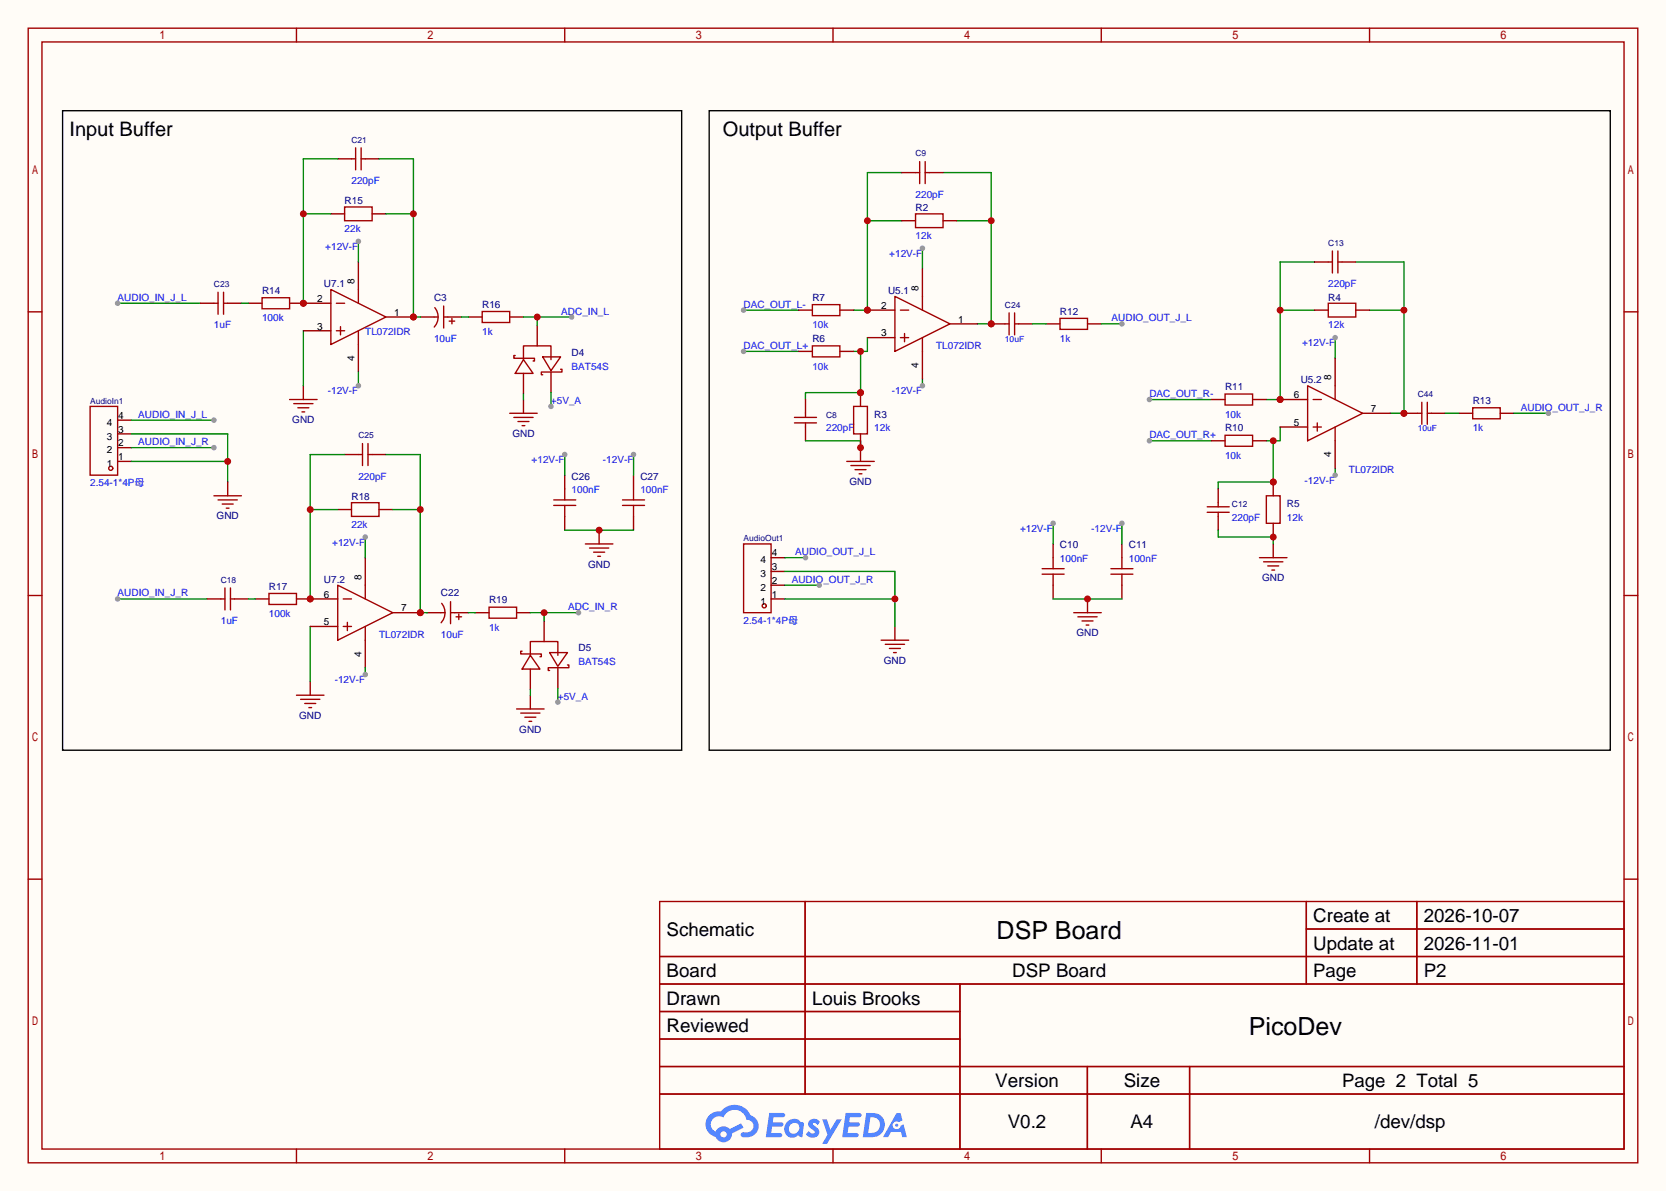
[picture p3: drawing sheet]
<svg xmlns="http://www.w3.org/2000/svg" width="308mm" height="220mm" viewBox="0 0 308 220" stroke-linecap="round" stroke-linejoin="round" font-family="sans-serif">
<path d="M0 0h307.6v220h-307.6z" fill="#fffcf7"/>
<g fill="none" stroke="#a10000" stroke-width=".25">
<path d="M5.2 5.2h297.2v209.6h-297.2zM7.7 7.7h292.1v204.5h-292.1zM54.7 5.2v2.5M104.3 5.2v2.5M153.8 5.2v2.5M203.3 5.2v2.5M252.9 5.2v2.5M5.2 57.6h2.5M299.8 57.6h2.6M5.2 110h2.5M299.8 110h2.6M5.2 162.4h2.5"/>
<path d="M121.8 166.5h178v45.7h-178zM121.8 176.7h178M148.7 166.5v35.6M241.2 166.5v15.2M241.2 171.6h58.6M261.6 166.5v15.2M299.8 162.4h2.6M121.8 181.7h178M121.8 186.8h55.4M121.8 197h178M121.8 191.9h55.4M177.2 181.7v30.5"/>
<path d="M200.8 197v15.2M219.6 197v15.2M54.7 212.2v2.6M104.3 212.2v2.6M121.8 202.1h178M153.8 212.2v2.6M203.3 212.2v2.6M252.9 212.2v2.6"/>
</g>
<g fill="#5487ff">
<path d="M149.5 206.9a1.3 1.3 0 0 1 1.9 .3l-.4 .6a.54 .54 0 0 0-1-.2l.2 .2a1.58 1.58 0 0 1 1 1.5 1.43 1.43 0 0 1-2.4 .2l.5-.6a.64 .64 0 0 0 .5 .5 .64 .64 0 0 0 .6-.3l-.1-.3a1.6 1.6 0 0 1-1.1-1.5z"/>
<path d="M151.8 206.7h.8l.7 2 1.2-2h.9l-2.7 4.5h-.9l1-1.6z"/>
<path d="M142 205.5h1.7a1.31 1.31 0 0 1 1.2 .2 .4 .4 0 0 1-.3 .6h-1.8l-.1 1h1.6a.4 .4 0 0 1 .3 .4 .4 .4 0 0 1-.4 .4h-1.6l-.2 1.2 .8-.1a1.23 1.23 0 0 1 1.2 .2 .39 .39 0 0 1-.4 .6h-2.6z"/>
<path d="M156.1 205.5h1.7a1.32 1.32 0 0 1 1.2 .2 .39 .39 0 0 1-.3 .6h-1.8l-.1 1h1.6a.4 .4 0 0 1 .4 .4 .4 .4 0 0 1-.5 .4h-1.6l-.2 1.1h.8a1.23 1.23 0 0 1 1.2 .2 .39 .39 0 0 1-.4 .6h-2.6z"/>
<path d="M165.5 205.6h.8l.3 1.3-.6 .3a.75 .75 0 0 0-1.1 .3 .75 .75 0 0 0 .5 1.1 .75 .75 0 0 0 .9-.7l.5-.3 .6 2.4h-.8l-.3-.9h-1.8l-.5 .9h-1z"/>
<path d="M159.9 205.6l-.6 4.4h1.4a2.27 2.27 0 0 0 2.7-2.3 2.27 2.27 0 0 0-2.7-2.1zM160.7 206.3a1.5 1.5 0 0 1 1.8 1.6 1.5 1.5 0 0 1-1.9 1.3h-.3z"/>
<path d="M145.4 207.2a1.62 1.62 0 0 0-.4 2.1 1.62 1.62 0 0 0 2 .6l.3-.2 .4 .2 .4 .1 .3-2.4-.1-.3-.5-.1a1.58 1.58 0 0 0-2.4 0zM146 207.7a.99 .99 0 0 1 1.6 .3 .99 .99 0 0 1-.9 1.4 .94 .94 0 0 1-1-.6 .94 .94 0 0 1 .3-1.1z"/>
<path d="M131 206a2.37 2.37 0 0 0 1.1 4 1.54 1.54 0 0 0 1.8 1 1.54 1.54 0 0 0 1.2-1.6l2.2-1.1-.5-.8-2.1 1a1.57 1.57 0 0 0-2.6 .5 1.5 1.5 0 0 1-.7-2.1 1.5 1.5 0 0 1 2.2-.5 2.23 2.23 0 0 1 2.3-1.4 2.23 2.23 0 0 1 2 1.8 1.16 1.16 0 0 1 1.2 1.1 1.16 1.16 0 0 1-1.1 1.2h-.7a.47 .47 0 0 0-.5 .4 .47 .47 0 0 0 .4 .5 2.23 2.23 0 0 0 2.2-.6 2.23 2.23 0 0 0 .5-2.3 2.16 2.16 0 0 0-1.3-1.1 3.2 3.2 0 0 0-5.5-.7l-1.1 .1zM133 209.5a.6 .6 0 0 1 1.2 0 .6 .6 0 0 1-1.2 0z"/>
<circle cx="165.6" cy="207.8" r=".28"/>
</g>
<g fill="none" stroke="#a10000" stroke-width=".25">
<path d="M80.1 58.5h.8M80.3 56.8a2.74 2.74 0 0 1-.1 3.6M81.9 56.5v4.1M81.9 58.5h.8M82.9 59.3h1M83.4 58.8v1M16.6 75.1h5.1v12.7h-5.1zM102.2 93.3h4.1M102.2 92.3h4.1M104.3 90.3v2M104.3 93.3v2.1M114.9 93.3h4.1"/>
<path d="M114.9 92.3h4.1M117 90.3v2M117 93.3v2.1M81.4 113.2h.8M81.6 111.4a2.74 2.74 0 0 1-.2 3.6M83.2 111.1v4.1M83.2 113.2h.7M84.2 113.9h1M84.7 113.4v1M108.1 100.5h5.1M108.8 101.2h3.6M109.6 102h2"/>
<path d="M110.4 102.7h.5M137.3 100.5h5.1v12.7h-5.1zM192.4 106h4.1M192.4 105h4.1M194.4 103v2M194.4 106v2.1M198.2 113.2h5.1M199 113.9h3.6M199.8 114.7h2M200.5 115.4h.5M205.1 106h4.1M205.1 105h4.1"/>
<path d="M207.1 103v2M207.1 106v2.1"/>
<circle cx="20.4" cy="86.5" r=".38"/>
<circle cx="141.1" cy="111.9" r=".38"/>
</g>
<g fill="none" stroke="#870000" stroke-width=".25">
<path d="M77.6 58.5h2.5M82.7 58.5h2.5M21.7 77.6h2.6M21.7 85.2h2.6M21.7 82.7h2.6M21.7 80.1h2.6M104.3 87.8v2.5M104.3 95.4v2.5M110.6 97.9v2.6M117 87.8v2.5M117 95.4v2.5M78.9 113.2h2.5"/>
<path d="M83.9 113.2h2.6M142.4 110.6h2.5M142.4 108.1h2.5M142.4 105.5h2.5M142.4 103h2.5M194.4 100.5v2.5M194.4 108.1v2.5M200.8 110.6v2.6M207.1 100.5v2.5M207.1 108.1v2.5"/>
</g>
<path d="M104.3 97.9h12.7" fill="none" stroke="#008700" stroke-width=".25"/>
<circle cx="110.6" cy="97.9" r=".63" fill="#c00"/>
<path d="M194.4 110.6h12.7" fill="none" stroke="#008700" stroke-width=".25"/>
<circle cx="200.8" cy="110.6" r=".63" fill="#c00"/>
<path d="M246.5 62.4v3.8" fill="none" stroke="#008700" stroke-width=".25"/>
<circle cx="246.5" cy="62.4" r=".51" fill="#999"/>
<path d="M170.3 45.8v3.9" fill="none" stroke="#008700" stroke-width=".25"/>
<circle cx="170.3" cy="45.8" r=".51" fill="#999"/>
<path d="M170.3 70v1.2" fill="none" stroke="#008700" stroke-width=".25"/>
<circle cx="170.3" cy="71.2" r=".51" fill="#999"/>
<path d="M246.5 86.5v1.3" fill="none" stroke="#008700" stroke-width=".25"/>
<circle cx="246.5" cy="87.8" r=".51" fill="#999"/>
<path d="M104.3 83.9v3.9" fill="none" stroke="#008700" stroke-width=".25"/>
<circle cx="104.3" cy="83.9" r=".51" fill="#999"/>
<path d="M194.4 96.6v3.9" fill="none" stroke="#008700" stroke-width=".25"/>
<circle cx="194.4" cy="96.6" r=".51" fill="#999"/>
<path d="M207.1 96.6v3.9" fill="none" stroke="#008700" stroke-width=".25"/>
<circle cx="207.1" cy="96.6" r=".51" fill="#999"/>
<path d="M117 83.9v3.9" fill="none" stroke="#008700" stroke-width=".25"/>
<circle cx="117" cy="83.9" r=".51" fill="#999"/>
<path d="M166.5 31.9h-6.4v25.4h-2.5M160.1 40.8h6.4" fill="none" stroke="#008700" stroke-width=".25"/>
<g fill="#c00">
<circle cx="160.1" cy="40.8" r=".63"/>
<circle cx="160.1" cy="57.3" r=".63"/>
</g>
<path d="M236.3 57.3h6.4M242.7 48.4h-6.4v25.4h-2.5" fill="none" stroke="#008700" stroke-width=".25"/>
<g fill="#c00">
<circle cx="236.3" cy="73.8" r=".63"/>
<circle cx="236.3" cy="57.3" r=".63"/>
</g>
<path d="M137.3 57.3h10.1" fill="none" stroke="#008700" stroke-width=".25"/>
<circle cx="137.3" cy="57.3" r=".51" fill="#999"/>
<path d="M212.2 73.8h11.4" fill="none" stroke="#008700" stroke-width=".25"/>
<circle cx="212.2" cy="73.8" r=".51" fill="#999"/>
<path d="M137.3 64.9h10.1" fill="none" stroke="#008700" stroke-width=".25"/>
<circle cx="137.3" cy="64.9" r=".51" fill="#999"/>
<path d="M212.2 81.4h11.4" fill="none" stroke="#008700" stroke-width=".25"/>
<circle cx="212.2" cy="81.4" r=".51" fill="#999"/>
<path d="M174.1 31.9h8.9v27.9h-2.5M176.7 40.8h6.3" fill="none" stroke="#008700" stroke-width=".25"/>
<g fill="#c00">
<circle cx="183" cy="59.8" r=".63"/>
<circle cx="183" cy="40.8" r=".63"/>
</g>
<path d="M250.3 48.4h8.9v27.9h-2.5M252.9 57.3h6.3" fill="none" stroke="#008700" stroke-width=".25"/>
<g fill="#c00">
<circle cx="259.2" cy="57.3" r=".63"/>
<circle cx="259.2" cy="76.3" r=".63"/>
</g>
<path d="M86.5 58.5h2.5M94.1 58.5h2.5M193.2 59.8h2.5M200.8 59.8h2.5M269.4 76.3h2.5M277 76.3h2.5M87.8 113.2h2.5M95.4 113.2h2.5" fill="none" stroke="#870000" stroke-width=".25"/>
<path d="M89 57.5h5.1v2.1h-5.1zM195.7 58.8h5.1v2h-5.1zM271.9 75.3h5.1v2h-5.1zM90.3 112.1h5.1v2.1h-5.1z" fill="none" stroke="#a10000" stroke-width=".25"/>
<path d="M158.9 64.9v7.6h-10.2v1.3M160.1 62.4v2.5h-2.5" fill="none" stroke="#008700" stroke-width=".25"/>
<g fill="#c00">
<circle cx="158.9" cy="64.9" r=".63"/>
<circle cx="158.9" cy="72.5" r=".63"/>
</g>
<path d="M236.3 78.9v2.5h-2.5M235.1 81.4v7.6h-10.2v1.3" fill="none" stroke="#008700" stroke-width=".25"/>
<g fill="#c00">
<circle cx="235.1" cy="81.4" r=".63"/>
<circle cx="235.1" cy="89" r=".63"/>
</g>
<g fill="none" stroke="#870000" stroke-width=".25">
<path d="M62.4 29.3h2.5M67.4 29.3h2.6M166.5 31.9h2.5M171.6 31.9h2.5M147.4 57.3h2.6M155.1 57.3h2.5M160.1 57.3h5.1M175.4 59.8h5.1M242.7 48.4h2.5M247.8 48.4h2.5M56 71.2v2.6M147.4 64.9h2.6"/>
<path d="M148.7 73.8v2.5M148.7 78.9v2.5M155.1 64.9h2.5M223.6 73.8h2.6M231.3 73.8h2.5M63.6 83.9h2.6M68.7 83.9h2.5M158.9 82.7v2.5M223.6 81.4h2.6M224.9 90.3v2.5M224.9 95.4v2.5M231.3 81.4h2.5"/>
<path d="M165.2 115.7v2.5M235.1 100.5v2.5M57.3 125.9v2.5"/>
</g>
<g fill="none" stroke="#a10000" stroke-width=".25">
<path d="M64.9 29.3h.8M65.7 27.3v4.1M66.7 27.3v4.1M66.7 29.3h.7M169 31.9h.8M169.8 29.8v4.1M170.8 29.8v4.1M170.8 31.9h.8M150 56.3h5.1v2h-5.1zM165.2 54.7l10.2 5.1-10.2 5.1zM166.2 57.3h1.6M170.3 54.7v2.6"/>
<path d="M245.2 48.4h.8M246 46.4v4M247 46.4v4M247 48.4h.8M53.5 73.8h5M54.2 74.5h3.6M55 75.3h2M55.8 76.1h.5M146.7 78.1h4M146.7 77.1h4M148.7 76.3v.8M148.7 78.1v.8"/>
<path d="M150 63.9h5.1v2h-5.1zM166.2 62.4h1.6M167 61.6v1.5M170.3 62.4v2.5M226.2 72.8h5.1v2h-5.1zM66.2 83.9h.7M66.9 81.9v4.1M67.9 81.9v4.1M67.9 83.9h.8M156.3 85.2h5.1M157.1 86h3.6M157.9 86.7h2"/>
<path d="M158.6 87.5h.5M222.9 94.6h4M222.9 93.6h4M224.9 92.8v.8M224.9 94.6v.8M226.2 80.4h5.1v2h-5.1zM162.7 118.2h5.1M163.4 119h3.6M164.2 119.8h2M232.5 103h5.1M233.3 103.8h3.6M234.1 104.5h2"/>
<path d="M234.8 105.3h.5M54.7 128.4h5.1M55.5 129.2h3.6M56.3 129.9h2M57 130.7h.5M165 120.5h.5"/>
</g>
<path d="M148.7 81.4h10.2v1.3M224.9 97.9v1.3h10.2v1.3" fill="none" stroke="#008700" stroke-width=".25"/>
<circle cx="160.1" cy="57.3" r=".63" fill="#c00"/>
<path d="M170.3 49.7v5M160.1 62.4h5.1M170.3 64.9v5.1M236.3 78.9h5.1M236.3 73.8h5.1" fill="none" stroke="#870000" stroke-width=".25"/>
<path d="M241.4 71.2l10.2 5.1-10.2 5.1zM242.4 73.8h1.6M242.4 78.9h1.6M243.2 78.1v1.5M246.5 71.2v2.6M246.5 78.9v2.5" fill="none" stroke="#a10000" stroke-width=".25"/>
<circle cx="236.3" cy="73.8" r=".63" fill="#c00"/>
<path d="M61.1 39.5h2.5M68.7 39.5h2.5M45.8 56h2.6M53.5 56h2.5M246.5 66.2v5M251.6 76.3h5.1M62.4 94.1h2.5M70 94.1h2.5M246.5 81.4v5.1M47.1 110.6h2.6M54.7 110.6h2.6" fill="none" stroke="#870000" stroke-width=".25"/>
<path d="M56 61.1v10.1M57.3 94.1h5.1M63.6 83.9h-6.3v26.7M57.3 115.7v10.2" fill="none" stroke="#008700" stroke-width=".25"/>
<path d="M63.6 38.2h5.1v2.6h-5.1zM48.4 55h5.1v2h-5.1zM64.9 92.8h5.1v2.6h-5.1zM49.7 109.6h5v2h-5z" fill="none" stroke="#a10000" stroke-width=".25"/>
<g fill="#c00">
<circle cx="57.3" cy="94.1" r=".63"/>
<circle cx="57.3" cy="110.6" r=".63"/>
</g>
<path d="M56 39.5h5.1M62.4 29.3h-6.4v26.7" fill="none" stroke="#008700" stroke-width=".25"/>
<g fill="#c00">
<circle cx="56" cy="39.5" r=".63"/>
<circle cx="56" cy="56" r=".63"/>
</g>
<path d="M71.2 83.9h6.4v29.3h1.3M72.5 94.1h5.1" fill="none" stroke="#008700" stroke-width=".25"/>
<g fill="#c00">
<circle cx="77.6" cy="94.1" r=".63"/>
<circle cx="77.6" cy="113.2" r=".63"/>
</g>
<path d="M70 29.3h6.3v29.2h1.3M71.2 39.5h5.1" fill="none" stroke="#008700" stroke-width=".25"/>
<g fill="#c00">
<circle cx="76.3" cy="39.5" r=".63"/>
<circle cx="76.3" cy="58.5" r=".63"/>
</g>
<path d="M95.1 65.7h-.2v.5h3.8v.5h-.3M96.6 66.4v-2.5h5.1v2.5M96.6 66.4l1.8 2.6h-3.3zM100.2 65.9h3.3l-1.8 2.6zM103.5 68.2h.3v.5h-3.9v.5h.3M96.4 120.3h-.3v.5h3.8v.5h-.2M97.9 121v-2.5h5.1v2.5M97.9 121l1.8 2.6h-3.3zM101.5 120.5h3.3l-1.8 2.6zM104.8 122.8h.2v.5h-3.8v.5h.3" fill="none" stroke="#a10000" stroke-width=".25"/>
<path d="M96.6 69v3.8M99.2 60.1v3.8M101.7 68.7v3.8M100.5 114.7v3.8M97.9 123.6v3.8M103 123.3v3.8" fill="none" stroke="#870000" stroke-width=".25"/>
<path d="M97.9 113.2h8.9M100.5 113.2v1.5" fill="none" stroke="#008700" stroke-width=".25"/>
<circle cx="100.5" cy="113.2" r=".63" fill="#c00"/>
<circle cx="106.8" cy="113.2" r=".51" fill="#999"/>
<path d="M96.6 58.5h8.9M99.2 58.5v1.6" fill="none" stroke="#008700" stroke-width=".25"/>
<circle cx="99.2" cy="58.5" r=".63" fill="#c00"/>
<circle cx="105.5" cy="58.5" r=".51" fill="#999"/>
<path d="M96.6 73.8v2.5M97.9 128.4v2.5" fill="none" stroke="#870000" stroke-width=".25"/>
<path d="M94.1 76.3h5.1M94.9 77.1h3.5M95.6 77.9h2.1M96.4 78.6h.5M95.4 130.9h5.1M96.1 131.7h3.6M96.9 132.5h2M97.7 133.2h.5" fill="none" stroke="#a10000" stroke-width=".25"/>
<path d="M103 127.1v2.6" fill="none" stroke="#008700" stroke-width=".25"/>
<circle cx="103" cy="129.7" r=".51" fill="#999"/>
<path d="M101.7 72.5v2.6" fill="none" stroke="#008700" stroke-width=".25"/>
<circle cx="101.7" cy="75.1" r=".51" fill="#999"/>
<path d="M11.6 20.4h114.3v118.2h-114.3zM130.9 20.4h166.4v118.2h-166.4z" fill="none" stroke="#000" stroke-width=".25"/>
<path d="M61.1 53.5l10.1 5-10.1 5.1zM62.1 56h1.5M66.2 53.5v2.5M62.1 61.1h1.5M62.9 60.3v1.5M66.2 61.1v2.5" fill="none" stroke="#a10000" stroke-width=".25"/>
<path d="M71.2 58.5h5.1" fill="none" stroke="#870000" stroke-width=".25"/>
<circle cx="76.3" cy="58.5" r=".63" fill="#c00"/>
<path d="M56 56h5.1" fill="none" stroke="#870000" stroke-width=".25"/>
<circle cx="56" cy="56" r=".63" fill="#c00"/>
<path d="M66.2 48.4v5.1M56 61.1h5.1M66.2 63.6v5.1M57.3 115.7h5.1M57.3 110.6h5.1" fill="none" stroke="#870000" stroke-width=".25"/>
<path d="M62.4 108.1l10.1 5.1-10.1 5zM63.4 110.6h1.5M63.4 115.7h1.5M64.1 114.9v1.6M67.4 108.1v2.5M67.4 115.7v2.5" fill="none" stroke="#a10000" stroke-width=".25"/>
<circle cx="57.3" cy="110.6" r=".63" fill="#c00"/>
<path d="M72.5 113.2h5.1" fill="none" stroke="#870000" stroke-width=".25"/>
<circle cx="77.6" cy="113.2" r=".63" fill="#c00"/>
<path d="M67.4 103v5.1M67.4 118.2v5.1" fill="none" stroke="#870000" stroke-width=".25"/>
<path d="M66.2 44.6v3.8" fill="none" stroke="#008700" stroke-width=".25"/>
<circle cx="66.2" cy="44.6" r=".51" fill="#999"/>
<path d="M66.2 68.7v2.5" fill="none" stroke="#008700" stroke-width=".25"/>
<circle cx="66.2" cy="71.2" r=".51" fill="#999"/>
<path d="M67.4 99.2v3.8" fill="none" stroke="#008700" stroke-width=".25"/>
<circle cx="67.4" cy="99.2" r=".51" fill="#999"/>
<path d="M67.4 123.3v1.3" fill="none" stroke="#008700" stroke-width=".25"/>
<circle cx="67.4" cy="124.6" r=".51" fill="#999"/>
<path d="M24.3 77.6h15.2" fill="none" stroke="#008700" stroke-width=".25"/>
<circle cx="39.5" cy="77.6" r=".51" fill="#999"/>
<path d="M21.7 56h15.3" fill="none" stroke="#008700" stroke-width=".25"/>
<circle cx="21.7" cy="56" r=".51" fill="#999"/>
<path d="M24.3 82.7h15.2" fill="none" stroke="#008700" stroke-width=".25"/>
<circle cx="39.5" cy="82.7" r=".51" fill="#999"/>
<path d="M21.7 110.6h16.5" fill="none" stroke="#008700" stroke-width=".25"/>
<circle cx="21.7" cy="110.6" r=".51" fill="#999"/>
<path d="M144.9 103h3.8" fill="none" stroke="#008700" stroke-width=".25"/>
<circle cx="148.7" cy="103" r=".51" fill="#999"/>
<path d="M203.3 59.8h3.8" fill="none" stroke="#008700" stroke-width=".25"/>
<circle cx="207.1" cy="59.8" r=".51" fill="#999"/>
<path d="M144.9 108.1h6.4" fill="none" stroke="#008700" stroke-width=".25"/>
<circle cx="151.3" cy="108.1" r=".51" fill="#999"/>
<path d="M279.5 76.3h6.4" fill="none" stroke="#008700" stroke-width=".25"/>
<circle cx="285.9" cy="76.3" r=".51" fill="#999"/>
<path d="M24.3 85.2h17.7M24.3 80.1h17.7v8.9" fill="none" stroke="#008700" stroke-width=".25"/>
<circle cx="42" cy="85.2" r=".63" fill="#c00"/>
<path d="M42 89v2.6" fill="none" stroke="#870000" stroke-width=".25"/>
<path d="M39.5 91.6h5.1M40.3 92.3h3.5M41 93.1h2.1M41.8 93.9h.5" fill="none" stroke="#a10000" stroke-width=".25"/>
<path d="M144.9 110.6h20.3M144.9 105.5h20.3v10.2" fill="none" stroke="#008700" stroke-width=".25"/>
<circle cx="165.2" cy="110.6" r=".63" fill="#c00"/>
<path d="M96.6 72.8v1M97.9 127.4v1" fill="none" stroke="#008700" stroke-width=".25"/>
<path d="M169 39.5h5.1v2.5h-5.1zM157.6 75.1h2.5v5h-2.5z" fill="none" stroke="#a10000" stroke-width=".25"/>
<path d="M166.5 40.8h2.5M174.1 40.8h2.6M158.9 72.5v2.6" fill="none" stroke="#870000" stroke-width=".25"/>
<circle cx="158.9" cy="72.5" r=".63" fill="#c00"/>
<path d="M158.9 80.1v2.6" fill="none" stroke="#870000" stroke-width=".25"/>
<circle cx="158.9" cy="82.7" r=".63" fill="#c00"/>
<path d="M245.2 56h5.1v2.5h-5.1zM233.8 91.6h2.5v5h-2.5z" fill="none" stroke="#a10000" stroke-width=".25"/>
<path d="M242.7 57.3h2.5M250.3 57.3h2.6M235.1 96.6v2.6" fill="none" stroke="#870000" stroke-width=".25"/>
<circle cx="235.1" cy="99.2" r=".63" fill="#c00"/>
<path d="M235.1 89v2.6" fill="none" stroke="#870000" stroke-width=".25"/>
<circle cx="235.1" cy="89" r=".63" fill="#c00"/>
<path d="M44.6 56h1.2M85.2 58.5h1.3M45.8 110.6h1.3M86.5 113.2h1.3" fill="none" stroke="#008700" stroke-width=".25"/>
<path d="M39.5 56h.8M40.3 54v4M41.3 54v4M41.3 56h.7M262.5 74.3v4.1M263.5 74.3v4.1M40.8 110.6h.7M41.5 108.6v4M42.5 108.6v4M42.5 110.6h.8" fill="none" stroke="#a10000" stroke-width=".25"/>
<path d="M37 56h2.5M42 56h2.6M259.2 76.3h2.5M38.2 110.6h2.6M43.3 110.6h2.5" fill="none" stroke="#870000" stroke-width=".25"/>
<circle cx="259.2" cy="76.3" r=".63" fill="#c00"/>
<path d="M183 59.8h2.5M264.3 76.3h2.5" fill="none" stroke="#870000" stroke-width=".25"/>
<path d="M186.3 57.8v4M187.3 57.8v4M261.7 76.3h.8M263.5 76.3h.8" fill="none" stroke="#a10000" stroke-width=".25"/>
<circle cx="183" cy="59.8" r=".63" fill="#c00"/>
<path d="M188.1 59.8h2.5" fill="none" stroke="#870000" stroke-width=".25"/>
<path d="M185.5 59.8h.8M187.3 59.8h.8" fill="none" stroke="#a10000" stroke-width=".25"/>
<path d="M190.6 59.8h2.6M266.8 76.3h2.6" fill="none" stroke="#008700" stroke-width=".25"/>
<g font-size="4.6">
<text x="184" y="173.4">DSP Board</text>
<text x="230.6" y="191.2">PicoDev</text>
</g>
<g font-size="3.7">
<text x="12.8" y="25.1">Input Buffer</text>
<text x="133.5" y="25.1">Output Buffer</text>
</g>
<g font-size="3.5">
<text x="123.1" y="172.8">Schematic</text>
<text x="242.5" y="170.3">Create at</text>
<text x="262.9" y="170.3">2026-10-07</text>
<text x="242.5" y="175.4">Update at</text>
<text x="262.9" y="175.4">2026-11-01</text>
<text x="123.1" y="180.5">Board</text>
<text x="123.1" y="185.5">Drawn</text>
<text x="149.9" y="185.5">Louis Brooks</text>
<text x="186.9" y="180.5">DSP Board</text>
<text x="262.9" y="180.5">P2</text>
<text x="123.1" y="190.6">Reviewed</text>
<text x="183.8" y="200.8">Version</text>
<text x="207.5" y="200.8">Size</text>
<text x="186.1" y="208.4">V0.2</text>
<text x="208.7" y="208.4">A4</text>
<text x="253.8" y="208.4">/dev/dsp</text>
</g>
<g font-size="3.4">
<text x="242.5" y="180.4">Page</text>
<text x="247.8" y="200.8">Page 2 Total 5</text>
</g>
<g font-size="1.8" fill="#00f">
<text x="64.9" y="34">220pF</text>
<text x="169" y="36.5">220pF</text>
<text x="60.1" y="46.1">+12V-F</text>
<text x="63.6" y="42.8">22k</text>
<text x="164.2" y="47.4">+12V-F</text>
<text x="169" y="44.1">12k</text>
<text x="245.2" y="53">220pF</text>
<text x="21.7" y="55.5">AUDIO_IN_J_L</text>
<text x="48.4" y="59.4">100k</text>
<text x="103.6" y="58.1">ADC_IN_L</text>
<text x="137.3" y="56.8">DAC_OUT_L-</text>
<text x="205.2" y="59.4">AUDIO_OUT_J_L</text>
<text x="39.5" y="60.6">1uF</text>
<text x="67.4" y="61.9">TL072IDR</text>
<text x="80.1" y="63.2">10uF</text>
<text x="89" y="61.9">1k</text>
<text x="137.3" y="64.4">DAC_OUT_L+</text>
<text x="150" y="60.6">10k</text>
<text x="172.8" y="64.4">TL072IDR</text>
<text x="195.7" y="63.2">1k</text>
<text x="240.4" y="63.9">+12V-F</text>
<text x="245.2" y="60.6">12k</text>
<text x="105.5" y="68.2">BAT54S</text>
<text x="150" y="68.2">10k</text>
<text x="25.5" y="77.1">AUDIO_IN_J_L</text>
<text x="60.5" y="72.8">-12V-F</text>
<text x="101.7" y="74.6">+5V_A</text>
<text x="164.7" y="72.8">-12V-F</text>
<text x="212.2" y="73.3">DAC_OUT_R-</text>
<text x="226.2" y="77.1">10k</text>
<text x="280.8" y="75.9">AUDIO_OUT_J_R</text>
<text x="25.5" y="82.2">AUDIO_IN_J_R</text>
<text x="152.5" y="79.7">220pF</text>
<text x="161.4" y="79.7">12k</text>
<text x="212.2" y="80.9">DAC_OUT_R+</text>
<text x="271.9" y="79.7">1k</text>
<text x="16.6" y="89.8">2.54-1*4P母</text>
<text x="66.2" y="88.6">220pF</text>
<text x="98.2" y="85.5">+12V-F</text>
<text x="111.3" y="85.5">-12V-F</text>
<text x="226.2" y="84.8">10k</text>
<text x="240.9" y="89.3">-12V-F</text>
<text x="249" y="87.3">TL072IDR</text>
<text x="105.5" y="91.1">100nF</text>
<text x="118.2" y="91.1">100nF</text>
<text x="61.3" y="100.8">+12V-F</text>
<text x="64.9" y="97.5">22k</text>
<text x="188.3" y="98.2">+12V-F</text>
<text x="201.5" y="98.2">-12V-F</text>
<text x="227.5" y="96.2">220pF</text>
<text x="237.6" y="96.2">12k</text>
<text x="146.2" y="107.6">AUDIO_OUT_J_R</text>
<text x="146.8" y="102.5">AUDIO_OUT_J_L</text>
<text x="195.7" y="103.8">100nF</text>
<text x="208.4" y="103.8">100nF</text>
<text x="21.7" y="110.2">AUDIO_IN_J_R</text>
<text x="49.7" y="114">100k</text>
<text x="104.9" y="112.7">ADC_IN_R</text>
<text x="40.8" y="115.2">1uF</text>
<text x="70" y="117.8">TL072IDR</text>
<text x="81.4" y="117.8">10uF</text>
<text x="90.3" y="116.5">1k</text>
<text x="137.3" y="115.2">2.54-1*4P母</text>
<text x="106.8" y="122.9">BAT54S</text>
<text x="61.8" y="126.2">-12V-F</text>
<text x="103" y="129.2">+5V_A</text>
</g>
<g font-size="1.8" fill="#000080">
<text x="63.6" y="37.8">R15</text>
<text x="169" y="39">R2</text>
<text x="59.8" y="53">U7.1</text>
<text x="48.4" y="54.3">R14</text>
<text x="80.1" y="55.5">C3</text>
<text x="89" y="56.8">R16</text>
<text x="150" y="55.5">R7</text>
<text x="164" y="54.3">U5.1</text>
<text x="195.7" y="58.1">R12</text>
<text x="245.2" y="55.5">R4</text>
<text x="105.5" y="65.7">D4</text>
<text x="150" y="63.2">R6</text>
<text x="240.2" y="70.8">U5.2</text>
<text x="161.4" y="77.1">R3</text>
<text x="226.2" y="72.1">R11</text>
<text x="271.9" y="74.6">R13</text>
<text x="54" y="78.2">GND</text>
<text x="94.6" y="80.7">GND</text>
<text x="226.2" y="79.7">R10</text>
<text x="105.5" y="88.6">C26</text>
<text x="118.2" y="88.6">C27</text>
<text x="156.8" y="89.6">GND</text>
<text x="40" y="95.9">GND</text>
<text x="64.9" y="92.4">R18</text>
<text x="237.6" y="93.6">R5</text>
<text x="195.7" y="101.3">C10</text>
<text x="208.4" y="101.3">C11</text>
<text x="59.8" y="107.6">U7.2</text>
<text x="108.6" y="104.8">GND</text>
<text x="233" y="107.4">GND</text>
<text x="49.7" y="108.9">R17</text>
<text x="81.4" y="110.2">C22</text>
<text x="90.3" y="111.4">R19</text>
<text x="198.7" y="117.5">GND</text>
<text x="106.8" y="120.3">D5</text>
<text x="163.2" y="122.6">GND</text>
<text x="55.2" y="132.8">GND</text>
<text x="95.9" y="135.3">GND</text>
</g>
<g font-size="1.8">
<text x="65.5" y="52.4" transform="rotate(-90 65.5 52.4)">8</text>
<text x="169.6" y="53.7" transform="rotate(-90 169.6 53.7)">8</text>
<text x="58.5" y="55.8">2</text>
<text x="72.8" y="58.3">1</text>
<text x="162.7" y="57">2</text>
<text x="176.9" y="59.6">1</text>
<text x="58.5" y="60.9">3</text>
<text x="162.7" y="62.1">3</text>
<text x="65.5" y="66.7" transform="rotate(-90 65.5 66.7)">4</text>
<text x="169.6" y="67.9" transform="rotate(-90 169.6 67.9)">4</text>
<text x="245.8" y="70.2" transform="rotate(-90 245.8 70.2)">8</text>
<text x="21.8" y="77.4">4</text>
<text x="238.9" y="73.6">6</text>
<text x="253.1" y="76.1">7</text>
<text x="19.7" y="83.7">2</text>
<text x="19.7" y="81.2">3</text>
<text x="19.7" y="78.6">4</text>
<text x="21.8" y="82.4">2</text>
<text x="21.8" y="79.9">3</text>
<text x="238.9" y="78.6">5</text>
<text x="19.7" y="86.3">1</text>
<text x="21.8" y="85">1</text>
<text x="245.8" y="84.4" transform="rotate(-90 245.8 84.4)">4</text>
<text x="66.7" y="107" transform="rotate(-90 66.7 107)">8</text>
<text x="140.4" y="106.6">3</text>
<text x="140.4" y="104">4</text>
<text x="142.5" y="107.8">2</text>
<text x="142.5" y="105.3">3</text>
<text x="142.5" y="102.8">4</text>
<text x="59.8" y="110.4">6</text>
<text x="74" y="112.9">7</text>
<text x="140.4" y="111.7">1</text>
<text x="140.4" y="109.1">2</text>
<text x="142.5" y="110.4">1</text>
<text x="59.8" y="115.5">5</text>
<text x="66.7" y="121.3" transform="rotate(-90 66.7 121.3)">4</text>
</g>
<g font-size="1.6" fill="#000080">
<text x="64.9" y="26.3">C21</text>
<text x="169" y="28.9">C9</text>
<text x="245.2" y="45.4">C13</text>
<text x="39.5" y="53">C23</text>
<text x="185.5" y="56.8">C24</text>
<text x="16.6" y="74.6">AudioIn1</text>
<text x="152.5" y="77.1">C8</text>
<text x="261.7" y="73.3">C44</text>
<text x="66.2" y="80.9">C25</text>
<text x="227.5" y="93.6">C12</text>
<text x="137.3" y="100">AudioOut1</text>
<text x="40.8" y="107.6">C18</text>
</g>
<g font-size="1.6" fill="#00f">
<text x="185.5" y="63.2">10uF</text>
<text x="261.7" y="79.7">10uF</text>
</g>
</svg>
